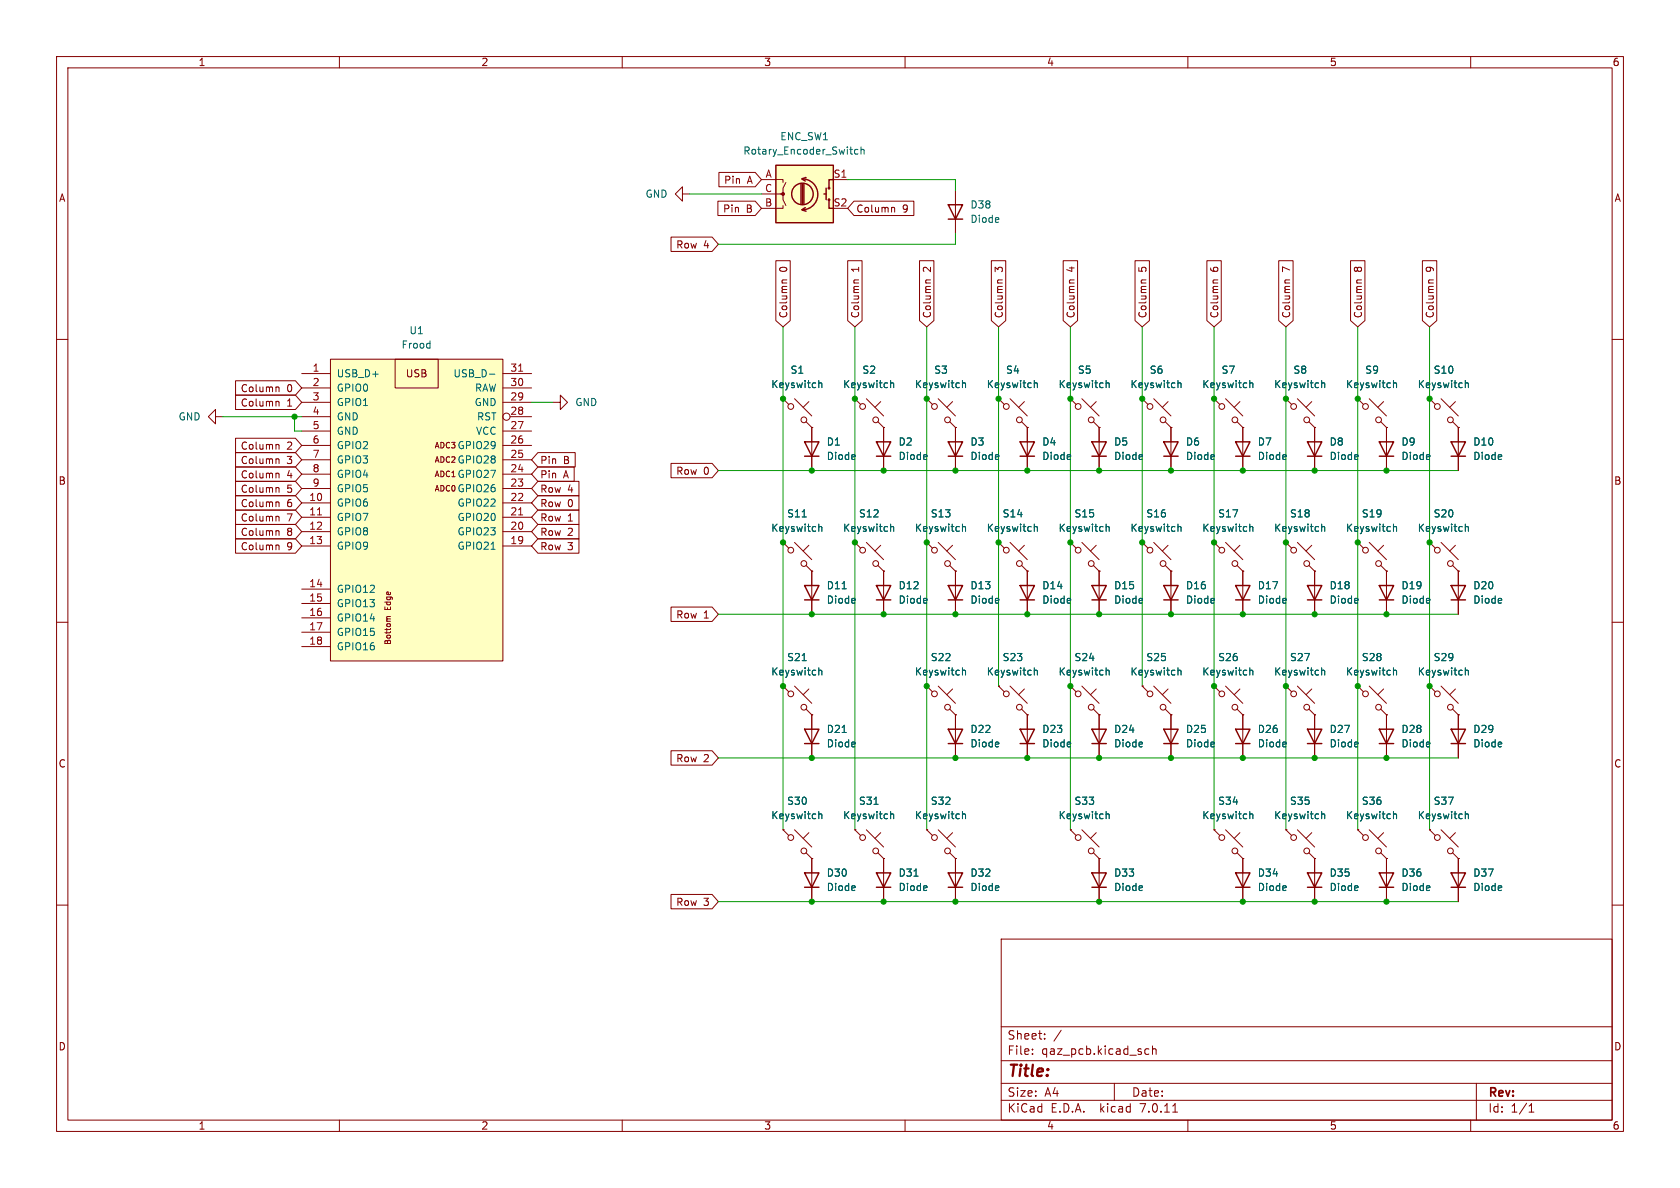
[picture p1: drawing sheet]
<svg xmlns="http://www.w3.org/2000/svg" width="297mm" height="210mm" viewBox="0 0 297 210" stroke-linecap="round" stroke-linejoin="round" font-family="sans-serif">
<g fill="none" stroke="#840000" stroke-width=".18">
<path d="M10 10h277v190h-277zM12 12h273v186h-273zM60 10v2M110 10v2M160 10v2M210 10v2M260 10v2M120.6 34.3v-1.3l-1.2 1.3 1.2 1.3v-1.3h1.3M126.9 35.6h6.6l1.1 1.2-1.1 1.3h-6.6zM127.1 30.5h6.4l1.1 1.3-1.1 1.2h-6.4zM134.6 31.8h3.8v.5M134.6 34.3h3.8v1l.5 1"/>
<path d="M138.4 36.3v.5h-3.8M138.9 32.3l-.5 1v1h-.5M147.3 31.8h2.6M151 35.6h10.6v2.5h-10.6l-1.1-1.3zM157.8 36.7l.4 .1v.7M168.9 33.7v7.6M10 60h2M118.6 41.9h7.3l1.1 1.3-1.1 1.3h-7.3zM137.2 46.1h2.5v10.6l-1.3 1.1-1.2-1.1zM139.1 49.5h-.7l-.1 .3M149.9 46.1h2.5v10.6l-1.3 1.1-1.2-1.1zM151.8 49.5h-.7l-.1 .3"/>
<path d="M162.6 46.1h2.5v10.6l-1.3 1.1-1.2-1.1zM164.5 49.5h-.7l-.1 .3M175.3 46.1h2.5v10.6l-1.3 1.1-1.2-1.1zM177.2 49.5h-.7l-.1 .3M188 46.1h2.5v10.6l-1.3 1.1-1.2-1.1zM189.9 49.5h-.7l-.1 .3M200.7 46.1h2.5v10.6l-1.3 1.1-1.2-1.1zM202.6 49.5h-.7l-.1 .3M213.4 46.1h2.5v10.6l-1.3 1.1-1.2-1.1zM215.3 49.5h-.7l-.1 .3M226.1 46.1h2.5v10.6l-1.3 1.1-1.2-1.1zM228 49.5h-.7l-.1 .3"/>
<path d="M238.8 46.1h2.5v10.6l-1.3 1.1-1.2-1.1zM240.7 49.5h-.7l-.1 .3M251.5 46.1h2.5v10.6l-1.3 1.1-1.2-1.1zM253.4 49.5h-.7l-.1 .3M285 60h2M38.1 73.7v-1.3l-1.3 1.3 1.3 1.2v-1.2h1.3M41.6 67.3h10.6l1.1 1.3-1.1 1.3h-10.6zM41.6 69.8h10.6l1.1 1.3-1.1 1.3h-10.6zM41.6 77.5h10.6l1.1 1.2-1.1 1.3h-10.6zM49 68.4l.3 .2v.7M49 70.9l.3 .2v.7M49 78.6l.3 .1v.7"/>
<path d="M53.3 66h5.1M53.3 68.6h5.1M53.3 78.7h5.1M53.3 76.2h5.1M53.3 73.7h5.1M53.3 71.1h5.1M58.4 63.5h30.5v53.3h-30.5zM69.8 63.5h7.7v5.1h-7.7zM88.9 66h5.1M88.9 68.6h5.1M88.9 78.7h5.1M88.9 76.2h5.1"/>
<path d="M88.9 71.1h5.1M90.2 73.7h3.8M97.8 71.1h1.3v-1.2l1.2 1.2-1.2 1.3v-1.3M138.4 70.5l1 1M138.4 70.5h.1M140.5 70.5l3 3M142.5 74.5l1 1.1M143 71l-1 1M143.5 75.6h.1M143.5 75.6v7.6M151.1 70.5l1 1M151.1 70.5h.1"/>
<path d="M153.2 70.5l3 3M155.2 74.5l1 1.1M155.7 71l-1 1M156.2 75.6h.1M156.2 75.6v7.6M163.8 70.5l1 1M163.8 70.5h.1M165.9 70.5l3 3M167.9 74.5l1 1.1M168.4 71l-1 1M168.9 75.6h.1M168.9 75.6v7.6"/>
<path d="M176.5 70.5l1 1M176.5 70.5h.1M178.6 70.5l3 3M180.6 74.5l1 1.1M181.1 71l-1 1M181.6 75.6h.1M181.6 75.6v7.6M189.2 70.5l1 1M189.2 70.5h.1M191.3 70.5l3 3M193.3 74.5l1 1.1M193.8 71l-1 1"/>
<path d="M194.3 75.6h.1M194.3 75.6v7.6M201.9 70.5l1 1M201.9 70.5h.1M204 70.5l3 3M206 74.5l1 1.1M206.5 71l-1 1M207 75.6h.1M207 75.6v7.6M214.6 70.5l1 1M214.6 70.5h.1M216.7 70.5l3 3"/>
<path d="M218.7 74.5l1 1.1M219.2 71l-1 1M219.7 75.6h.1M219.7 75.6v7.6M227.3 70.5l1 1M227.3 70.5h.1M229.4 70.5l3 3M231.4 74.5l1 1.1M231.9 71l-1 1M232.4 75.6h.1M232.4 75.6v7.6M240 70.5l1 1"/>
<path d="M240 70.5h.1M242.1 70.5l3 3M244.1 74.5l1 1.1M244.6 71l-1 1M245.1 75.6h.1M245.1 75.6v7.6M252.7 70.5l1 1M252.7 70.5h.1M254.8 70.5l3 3M256.8 74.5l1 1.1M257.3 71l-1 1M257.8 75.6h.1"/>
<path d="M257.8 75.6v7.6M41.6 87.6h10.6l1.1 1.3-1.1 1.3h-10.6zM41.6 90.2h10.6l1.1 1.2-1.1 1.3h-10.6zM41.6 92.7h10.6l1.1 1.3-1.1 1.3h-10.6zM41.6 85.1h10.6l1.1 1.3-1.1 1.2h-10.6zM41.6 95.2h10.6l1.1 1.3-1.1 1.3h-10.6zM41.6 82.5h10.6l1.1 1.3-1.1 1.3h-10.6zM41.6 80h10.6l1.1 1.3-1.1 1.3h-10.6zM49 81.1l.3 .2v.7M49 83.6l.3 .2v.7M49 86.2l.3 .2v.6M49 88.7l.3 .2v.7"/>
<path d="M49 91.3l.3 .1v.7M49 93.8l.3 .2v.7M49 96.3l.3 .2v.7M53.3 88.9h5.1M53.3 91.4h5.1M53.3 94h5.1M53.3 96.5h5.1M53.3 86.4h5.1M53.3 83.8h5.1M53.3 81.3h5.1M88.9 88.9h5.1M88.9 91.4h5.1"/>
<path d="M88.9 94h5.1M88.9 96.5h5.1M88.9 86.4h5.1M88.9 83.8h5.1M88.9 81.3h5.1M95.1 92.7h7.3v2.6h-7.3l-1.1-1.3zM95.1 95.2h7.3v2.6h-7.3l-1.1-1.3zM95.1 90.2h7.3v2.5h-7.3l-1.1-1.3zM95.1 82.5h6.4v2.6h-6.4l-1.1-1.3zM95.1 80h6.6v2.6h-6.6l-1.1-1.3zM95.1 87.6h7.3v2.6h-7.3l-1.1-1.3zM95.1 85.1h7.3v2.5h-7.3l-1.1-1.2z"/>
<path d="M118.6 81.9h7.3l1.1 1.3-1.1 1.3h-7.3zM138.4 95.9l1 1M138.4 95.9h.1M140.5 95.9l3 3M142.5 99.9l1 1.1M143 96.4l-1 1M151.1 95.9l1 1M151.1 95.9h.1M153.2 95.9l3 3M155.2 99.9l1 1.1M155.7 96.4l-1 1M163.8 95.9l1 1"/>
<path d="M163.8 95.9h.1M165.9 95.9l3 3M167.9 99.9l1 1.1M168.4 96.4l-1 1M176.5 95.9l1 1M176.5 95.9h.1M178.6 95.9l3 3M180.6 99.9l1 1.1M181.1 96.4l-1 1M189.2 95.9l1 1M189.2 95.9h.1M191.3 95.9l3 3"/>
<path d="M193.3 99.9l1 1.1M193.8 96.4l-1 1M201.9 95.9l1 1M201.9 95.9h.1M204 95.9l3 3M206 99.9l1 1.1M206.5 96.4l-1 1M214.6 95.9l1 1M214.6 95.9h.1M216.7 95.9l3 3M218.7 99.9l1 1.1M219.2 96.4l-1 1"/>
<path d="M227.3 95.9l1 1M227.3 95.9h.1M229.4 95.9l3 3M231.4 99.9l1 1.1M231.9 96.4l-1 1M240 95.9l1 1M240 95.9h.1M242.1 95.9l3 3M244.1 99.9l1 1.1M244.6 96.4l-1 1M252.7 95.9l1 1M252.7 95.9h.1"/>
<path d="M254.8 95.9l3 3M256.8 99.9l1 1.1M257.3 96.4l-1 1M10 110h2M53.3 104.1h5.1M53.3 106.7h5.1M53.3 109.2h5.1M53.3 111.8h5.1M53.3 114.3h5.1M69 109h-.6v.4M118.6 107.3h7.3l1.1 1.3-1.1 1.3h-7.3zM143.5 101h.1"/>
<path d="M143.5 101v7.6M156.2 101h.1M156.2 101v7.6M168.9 101h.1M168.9 101v7.6M181.6 101h.1M181.6 101v7.6M194.3 101h.1M194.3 101v7.6M207 101h.1M207 101v7.6M219.7 101h.1"/>
<path d="M219.7 101v7.6M232.4 101h.1M232.4 101v7.6M245.1 101h.1M245.1 101v7.6M257.8 101h.1M257.8 101v7.6M285 110h2M118.6 132.7h7.3l1.1 1.3-1.1 1.3h-7.3zM138.4 121.3l1 1M138.4 121.3h.1M140.5 121.3l3 3"/>
<path d="M142.5 125.3l1 1.1M143 121.8l-1 1M143.5 126.4h.1M143.5 126.4v7.6M163.8 121.3l1 1M163.8 121.3h.1M165.9 121.3l3 3M167.9 125.3l1 1.1M168.4 121.8l-1 1M168.9 126.4h.1M168.9 126.4v7.6M176.5 121.3l1 1"/>
<path d="M176.5 121.3h.1M178.6 121.3l3 3M180.6 125.3l1 1.1M181.1 121.8l-1 1M181.6 126.4h.1M181.6 126.4v7.6M189.2 121.3l1 1M189.2 121.3h.1M191.3 121.3l3 3M193.3 125.3l1 1.1M193.8 121.8l-1 1M194.3 126.4h.1"/>
<path d="M194.3 126.4v7.6M201.9 121.3l1 1M201.9 121.3h.1M204 121.3l3 3M206 125.3l1 1.1M206.5 121.8l-1 1M207 126.4h.1M207 126.4v7.6M214.6 121.3l1 1M214.6 121.3h.1M216.7 121.3l3 3M218.7 125.3l1 1.1"/>
<path d="M219.2 121.8l-1 1M219.7 126.4h.1M219.7 126.4v7.6M227.3 121.3l1 1M227.3 121.3h.1M229.4 121.3l3 3M231.4 125.3l1 1.1M231.9 121.8l-1 1M232.4 126.4h.1M232.4 126.4v7.6M240 121.3l1 1M240 121.3h.1"/>
<path d="M242.1 121.3l3 3M244.1 125.3l1 1.1M244.6 121.8l-1 1M245.1 126.4h.1M245.1 126.4v7.6M252.7 121.3l1 1M252.7 121.3h.1M254.8 121.3l3 3M256.8 125.3l1 1.1M257.3 121.8l-1 1M257.8 126.4h.1M257.8 126.4v7.6"/>
<path d="M10 160h2M118.6 158.1h7.3l1.1 1.3-1.1 1.3h-7.3zM138.4 146.7l1 1M138.4 146.7h.1M140.5 146.7l3 3M142.5 150.7l1 1.1M143 147.2l-1 1M143.5 151.8h.1M143.5 151.8v7.6M151.1 146.7l1 1M151.1 146.7h.1M153.2 146.7l3 3"/>
<path d="M155.2 150.7l1 1.1M155.7 147.2l-1 1M156.2 151.8h.1M156.2 151.8v7.6M163.8 146.7l1 1M163.8 146.7h.1M165.9 146.7l3 3M167.9 150.7l1 1.1M168.4 147.2l-1 1M168.9 151.8h.1M168.9 151.8v7.6M189.2 146.7l1 1"/>
<path d="M189.2 146.7h.1M191.3 146.7l3 3M193.3 150.7l1 1.1M193.8 147.2l-1 1M194.3 151.8h.1M194.3 151.8v7.6M214.6 146.7l1 1M214.6 146.7h.1M216.7 146.7l3 3M218.7 150.7l1 1.1M219.2 147.2l-1 1M219.7 151.8h.1"/>
<path d="M219.7 151.8v7.6M227.3 146.7l1 1M227.3 146.7h.1M229.4 146.7l3 3M231.4 150.7l1 1.1M231.9 147.2l-1 1M232.4 151.8h.1M232.4 151.8v7.6M240 146.7l1 1M240 146.7h.1M242.1 146.7l3 3M244.1 150.7l1 1.1"/>
<path d="M244.6 147.2l-1 1M245.1 151.8h.1M245.1 151.8v7.6M252.7 146.7l1 1M252.7 146.7h.1M254.8 146.7l3 3M256.8 150.7l1 1.1M257.3 147.2l-1 1M257.8 151.8h.1M257.8 151.8v7.6M285 160h2M177 166h108v32h-108z"/>
<path d="M60 198v2M110 198v2M160 198v2M177 194.5h108M177 191.5h108M177 187.5h108M177 181.5h108M182.5 186.3v.1M182.5 185.5v.1M184.7 183.6v.1M184.7 182.8v.1M187.6 182.1l-1.3 2"/>
<path d="M197 191.5v3M202.4 186.1l.3 .3 .4-.1M203.1 185.5l-.4-.1-.3 .3M203.7 185.5l.3-.1 .3 .1 .1 .9M203.7 184.9v1.5M207.3 196.6h.9M210 198v2M260 198v2M261 191.5v6.5M270.3 196.6h.9M270.3 195.5l.4-.4v1.5"/>
<circle cx="89.5" cy="73.7" r=".63"/>
<circle cx="139.8" cy="71.9" r=".51"/>
<circle cx="142.1" cy="74.2" r=".51"/>
<circle cx="152.5" cy="71.9" r=".51"/>
<circle cx="154.8" cy="74.2" r=".51"/>
<circle cx="165.2" cy="71.9" r=".51"/>
<circle cx="167.5" cy="74.2" r=".51"/>
<circle cx="177.9" cy="71.9" r=".51"/>
<circle cx="180.2" cy="74.2" r=".51"/>
<circle cx="190.6" cy="71.9" r=".51"/>
<circle cx="192.9" cy="74.2" r=".51"/>
<circle cx="203.3" cy="71.9" r=".51"/>
<circle cx="205.6" cy="74.2" r=".51"/>
<circle cx="216" cy="71.9" r=".51"/>
<circle cx="218.3" cy="74.2" r=".51"/>
<circle cx="228.7" cy="71.9" r=".51"/>
<circle cx="231" cy="74.2" r=".51"/>
<circle cx="241.4" cy="71.9" r=".51"/>
<circle cx="243.7" cy="74.2" r=".51"/>
<circle cx="254.1" cy="71.9" r=".51"/>
<circle cx="256.4" cy="74.2" r=".51"/>
<circle cx="139.8" cy="97.3" r=".51"/>
<circle cx="142.1" cy="99.6" r=".51"/>
<circle cx="152.5" cy="97.3" r=".51"/>
<circle cx="154.8" cy="99.6" r=".51"/>
<circle cx="165.2" cy="97.3" r=".51"/>
<circle cx="167.5" cy="99.6" r=".51"/>
<circle cx="177.9" cy="97.3" r=".51"/>
<circle cx="180.2" cy="99.6" r=".51"/>
<circle cx="190.6" cy="97.3" r=".51"/>
<circle cx="192.9" cy="99.6" r=".51"/>
<circle cx="203.3" cy="97.3" r=".51"/>
<circle cx="205.6" cy="99.6" r=".51"/>
<circle cx="216" cy="97.3" r=".51"/>
<circle cx="218.3" cy="99.6" r=".51"/>
<circle cx="228.7" cy="97.3" r=".51"/>
<circle cx="231" cy="99.6" r=".51"/>
<circle cx="241.4" cy="97.3" r=".51"/>
<circle cx="243.7" cy="99.6" r=".51"/>
<circle cx="254.1" cy="97.3" r=".51"/>
<circle cx="256.4" cy="99.6" r=".51"/>
<circle cx="139.8" cy="122.7" r=".51"/>
<circle cx="142.1" cy="125" r=".51"/>
<circle cx="165.2" cy="122.7" r=".51"/>
<circle cx="167.5" cy="125" r=".51"/>
<circle cx="177.9" cy="122.7" r=".51"/>
<circle cx="180.2" cy="125" r=".51"/>
<circle cx="190.6" cy="122.7" r=".51"/>
<circle cx="192.9" cy="125" r=".51"/>
<circle cx="203.3" cy="122.7" r=".51"/>
<circle cx="205.6" cy="125" r=".51"/>
<circle cx="216" cy="122.7" r=".51"/>
<circle cx="218.3" cy="125" r=".51"/>
<circle cx="228.7" cy="122.7" r=".51"/>
<circle cx="231" cy="125" r=".51"/>
<circle cx="241.4" cy="122.7" r=".51"/>
<circle cx="243.7" cy="125" r=".51"/>
<circle cx="254.1" cy="122.7" r=".51"/>
<circle cx="256.4" cy="125" r=".51"/>
<circle cx="139.8" cy="148.1" r=".51"/>
<circle cx="142.1" cy="150.4" r=".51"/>
<circle cx="152.5" cy="148.1" r=".51"/>
<circle cx="154.8" cy="150.4" r=".51"/>
<circle cx="165.2" cy="148.1" r=".51"/>
<circle cx="167.5" cy="150.4" r=".51"/>
<circle cx="190.6" cy="148.1" r=".51"/>
<circle cx="192.9" cy="150.4" r=".51"/>
<circle cx="216" cy="148.1" r=".51"/>
<circle cx="218.3" cy="150.4" r=".51"/>
<circle cx="228.7" cy="148.1" r=".51"/>
<circle cx="231" cy="150.4" r=".51"/>
<circle cx="241.4" cy="148.1" r=".51"/>
<circle cx="243.7" cy="150.4" r=".51"/>
<circle cx="254.1" cy="148.1" r=".51"/>
<circle cx="256.4" cy="150.4" r=".51"/>
</g>
<g fill="none" stroke="#840000" stroke-width=".25">
<path d="M137.2 29.2h10.1v10.2h-10.1zM141.6 32.5v3.6M141.9 31.6a2.73 2.73 0 0 1 2.7 2.8 2.73 2.73 0 0 1-2.7 2.7M141.9 32.5v3.6M142.1 32.5v3.6M142.4 36.7l-.7 .4 .8 .2M142.5 31.4l-.8 .2 .7 .4M145.7 34.3h.3M146 33.3v2M146.6 35.3v1.5h.7M147.3 31.8h-.7v1.5M167.6 36.2h2.6l-1.3 2.5z"/>
<path d="M167.6 38.7h2.6M142.2 78.1h2.6l-1.3 2.5zM154.9 78.1h2.6l-1.3 2.5zM167.6 78.1h2.6l-1.3 2.5zM180.3 78.1h2.6l-1.3 2.5zM193 78.1h2.6l-1.3 2.5zM205.7 78.1h2.6l-1.3 2.5zM218.4 78.1h2.6l-1.3 2.5zM231.1 78.1h2.6l-1.3 2.5zM243.8 78.1h2.6l-1.3 2.5zM256.5 78.1h2.6l-1.3 2.5zM142.2 80.6h2.6"/>
<path d="M154.9 80.6h2.6M167.6 80.6h2.6M180.3 80.6h2.6M193 80.6h2.6M205.7 80.6h2.6M218.4 80.6h2.6M231.1 80.6h2.6M243.8 80.6h2.6M256.5 80.6h2.6M142.2 103.5h2.6l-1.3 2.5zM142.2 106h2.6M154.9 103.5h2.6l-1.3 2.5z"/>
<path d="M154.9 106h2.6M167.6 103.5h2.6l-1.3 2.5zM167.6 106h2.6M180.3 103.5h2.6l-1.3 2.5zM180.3 106h2.6M193 103.5h2.6l-1.3 2.5zM193 106h2.6M205.7 103.5h2.6l-1.3 2.5zM205.7 106h2.6M218.4 103.5h2.6l-1.3 2.5zM218.4 106h2.6M231.1 103.5h2.6l-1.3 2.5z"/>
<path d="M231.1 106h2.6M243.8 103.5h2.6l-1.3 2.5zM243.8 106h2.6M256.5 103.5h2.6l-1.3 2.5zM256.5 106h2.6M142.2 128.9h2.6l-1.3 2.5zM142.2 131.4h2.6M167.6 128.9h2.6l-1.3 2.5zM167.6 131.4h2.6M180.3 128.9h2.6l-1.3 2.5zM180.3 131.4h2.6M193 128.9h2.6l-1.3 2.5z"/>
<path d="M193 131.4h2.6M205.7 128.9h2.6l-1.3 2.5zM205.7 131.4h2.6M218.4 128.9h2.6l-1.3 2.5zM218.4 131.4h2.6M231.1 128.9h2.6l-1.3 2.5zM231.1 131.4h2.6M243.8 128.9h2.6l-1.3 2.5zM243.8 131.4h2.6M256.5 128.9h2.6l-1.3 2.5zM256.5 131.4h2.6M142.2 154.3h2.6l-1.3 2.5z"/>
<path d="M142.2 156.8h2.6M154.9 154.3h2.6l-1.3 2.5zM154.9 156.8h2.6M167.6 154.3h2.6l-1.3 2.5zM167.6 156.8h2.6M193 154.3h2.6l-1.3 2.5zM193 156.8h2.6M218.4 154.3h2.6l-1.3 2.5zM218.4 156.8h2.6M231.1 154.3h2.6l-1.3 2.5zM231.1 156.8h2.6M243.8 154.3h2.6l-1.3 2.5z"/>
<path d="M243.8 156.8h2.6M256.5 154.3h2.6l-1.3 2.5zM256.5 156.8h2.6"/>
<circle cx="141.9" cy="34.3" r="1.9"/>
<circle cx="146.6" cy="35.3" r=".13"/>
<circle cx="146.6" cy="33.3" r=".13"/>
</g>
<g fill="none" stroke="#006464" stroke-width=".18">
<path d="M151.7 26.5l-.4-.1-.2 .2 .1 .6h.5M152.2 26.5l.2-.1 .3 .1 .1 .7M152.2 26v1.2M86.5 66.1h1M144.7 67.8l.2-.1h.3l.1 .8M144.7 67.3v1.2M157.4 67.8l.2-.1h.3l.1 .8M157.4 67.3v1.2M170.1 67.3v1.2M170.1 67.8l.2-.1h.3l.1 .8M182.8 67.8l.2-.1h.3l.1 .8M182.8 67.3v1.2"/>
<path d="M195.5 67.3v1.2M195.5 67.8l.2-.1h.3l.1 .8M208.2 67.8l.2-.1h.3l.1 .8M208.2 67.3v1.2M220.9 67.3v1.2M220.9 67.8l.2-.1h.3l.1 .8M233.6 67.8l.2-.1h.3l.1 .8M233.6 67.3v1.2M246.3 67.8l.2-.1h.3l.1 .8M246.3 67.3v1.2M259 67.8l.2-.1h.3l.1 .8M259 67.3v1.2"/>
<path d="M86.8 97.1h.7M141.8 91.4h.7M144.7 93.2l.2-.1h.3l.1 .8M144.7 92.7v1.2M157.4 92.7v1.2M157.4 93.2l.2-.1h.3l.1 .8M170.1 92.7v1.2M170.1 93.2l.2-.1h.3l.1 .8M182.8 93.2l.2-.1h.3l.1 .8M182.8 92.7v1.2M195.5 92.7v1.2M195.5 93.2l.2-.1h.3l.1 .8"/>
<path d="M208.2 93.2l.2-.1h.3l.1 .8M208.2 92.7v1.2M220.9 92.7v1.2M220.9 93.2l.2-.1h.3l.1 .8M233.6 93.2l.2-.1h.3l.1 .8M233.6 92.7v1.2M246.3 93.2l.2-.1h.3l.1 .8M246.3 92.7v1.2M259 92.7v1.2M259 93.2l.2-.1h.3l.1 .8M141.8 116.8h.7M144.7 118.6l.2-.1h.3l.1 .8"/>
<path d="M144.7 118.1v1.2M148.9 104.1h.7M170.1 118.1v1.2M170.1 118.6l.2-.1h.3l.1 .8M182.8 118.6l.2-.1h.3l.1 .8M182.8 118.1v1.2M195.5 118.1v1.2M195.5 118.6l.2-.1h.3l.1 .8M208.2 118.6l.2-.1h.3l.1 .8M208.2 118.1v1.2M220.9 118.6l.2-.1h.3l.1 .8M220.9 118.1v1.2"/>
<path d="M233.6 118.6l.2-.1h.3l.1 .8M233.6 118.1v1.2M246.3 118.6l.2-.1h.3l.1 .8M246.3 118.1v1.2M259 118.6l.2-.1h.3l.1 .8M259 118.1v1.2M148.9 129.5h.7M144.7 144l.2-.1h.3l.1 .8M144.7 143.5v1.2M154.5 142.2h.7M157.4 144l.2-.1h.3l.1 .8M157.4 143.5v1.2"/>
<path d="M161.6 154.9h.7M170.1 144l.2-.1h.3l.1 .8M170.1 143.5v1.2M195.5 143.5v1.2M195.5 144l.2-.1h.3l.1 .8M220.9 144l.2-.1h.3l.1 .8M220.9 143.5v1.2M233.6 144l.2-.1h.3l.1 .8M233.6 143.5v1.2M246.3 144l.2-.1h.3l.1 .8M246.3 143.5v1.2M259 144l.2-.1h.3l.1 .8"/>
<path d="M259 143.5v1.2"/>
</g>
<g fill="#ffffc2" stroke="#ffffc2" stroke-width=".18">
<path d="M137.2 29.2h10.1v10.2h-10.1z"/>
<path d="M58.4 63.5h30.5v53.3h-30.5z"/>
</g>
<circle cx="138.4" cy="34.3" r=".25" fill="#840000" stroke="#840000" stroke-width=".18"/>
<path d="M91.7 65.6h.7M56.1 91h.7M91.7 91h.7" fill="none" stroke="#a90000" stroke-width=".18"/>
<g fill="none" stroke="#009600" stroke-width=".18">
<path d="M121.9 34.3h12.7M149.9 31.8h19v1.9M138.4 57.8v88.9M151.1 57.8v88.9M163.8 57.8v88.9M168.9 41.3v1.9h-41.9M176.5 57.8v63.5M189.2 57.8v88.9M201.9 57.8v63.5M214.6 57.8v88.9M227.3 57.8v88.9M240 57.8v88.9"/>
<path d="M252.7 57.8v88.9M39.4 73.7h13.9M52.1 73.7v2.5h1.2M94 71.1h3.8M127 83.2h130.8M127 108.6h130.8M127 134h130.8M127 159.4h130.8"/>
</g>
<g fill="#009600" stroke="#009600" stroke-width=".18">
<circle cx="214.6" cy="95.9" r=".46"/>
<circle cx="219.7" cy="108.6" r=".46"/>
<circle cx="227.3" cy="95.9" r=".46"/>
<circle cx="194.3" cy="159.4" r=".46"/>
<circle cx="214.6" cy="121.3" r=".46"/>
<circle cx="181.6" cy="134" r=".46"/>
<circle cx="194.3" cy="134" r=".46"/>
<circle cx="194.3" cy="108.6" r=".46"/>
<circle cx="207" cy="134" r=".46"/>
<circle cx="201.9" cy="95.9" r=".46"/>
<circle cx="181.6" cy="108.6" r=".46"/>
<circle cx="207" cy="108.6" r=".46"/>
<circle cx="189.2" cy="95.9" r=".46"/>
<circle cx="189.2" cy="121.3" r=".46"/>
<circle cx="163.8" cy="121.3" r=".46"/>
<circle cx="168.9" cy="108.6" r=".46"/>
<circle cx="156.2" cy="108.6" r=".46"/>
<circle cx="156.2" cy="159.4" r=".46"/>
<circle cx="168.9" cy="159.4" r=".46"/>
<circle cx="252.7" cy="95.9" r=".46"/>
<circle cx="240" cy="95.9" r=".46"/>
<circle cx="232.4" cy="83.2" r=".46"/>
<circle cx="245.1" cy="83.2" r=".46"/>
<circle cx="252.7" cy="70.5" r=".46"/>
<circle cx="240" cy="70.5" r=".46"/>
<circle cx="245.1" cy="134" r=".46"/>
<circle cx="252.7" cy="121.3" r=".46"/>
<circle cx="219.7" cy="134" r=".46"/>
<circle cx="219.7" cy="159.4" r=".46"/>
<circle cx="232.4" cy="159.4" r=".46"/>
<circle cx="232.4" cy="108.6" r=".46"/>
<circle cx="240" cy="121.3" r=".46"/>
<circle cx="232.4" cy="134" r=".46"/>
<circle cx="245.1" cy="159.4" r=".46"/>
<circle cx="227.3" cy="121.3" r=".46"/>
<circle cx="245.1" cy="108.6" r=".46"/>
<circle cx="201.9" cy="70.5" r=".46"/>
<circle cx="207" cy="83.2" r=".46"/>
<circle cx="176.5" cy="70.5" r=".46"/>
<circle cx="214.6" cy="70.5" r=".46"/>
<circle cx="227.3" cy="70.5" r=".46"/>
<circle cx="194.3" cy="83.2" r=".46"/>
<circle cx="219.7" cy="83.2" r=".46"/>
<circle cx="181.6" cy="83.2" r=".46"/>
<circle cx="168.9" cy="134" r=".46"/>
<circle cx="138.4" cy="121.3" r=".46"/>
<circle cx="143.5" cy="134" r=".46"/>
<circle cx="143.5" cy="159.4" r=".46"/>
<circle cx="143.5" cy="108.6" r=".46"/>
<circle cx="138.4" cy="95.9" r=".46"/>
<circle cx="163.8" cy="95.9" r=".46"/>
<circle cx="176.5" cy="95.9" r=".46"/>
<circle cx="168.9" cy="83.2" r=".46"/>
<circle cx="189.2" cy="70.5" r=".46"/>
<circle cx="163.8" cy="70.5" r=".46"/>
<circle cx="156.2" cy="83.2" r=".46"/>
<circle cx="151.1" cy="95.9" r=".46"/>
<circle cx="143.5" cy="83.2" r=".46"/>
<circle cx="151.1" cy="70.5" r=".46"/>
<circle cx="138.4" cy="70.5" r=".46"/>
<circle cx="52.1" cy="73.7" r=".46"/>
</g>
<text font-size="2.8" fill="#840000" x="178" y="190.9">Title:</text>
<g font-size="2.1" fill="#840000">
<text x="178" y="184">Sheet:</text>
<text x="178" y="186.7">File:</text>
<text x="184.1" y="186.7">qaz_pcb.kicad_sch</text>
<text x="178" y="196.9">KiCad</text>
<text x="178" y="194.1">Size:</text>
<text x="184.7" y="194.1">A4</text>
<text x="185.7" y="196.9">E.D.A.</text>
<text x="194.6" y="196.9">kicad</text>
<text x="200" y="194.1">Date:</text>
<text x="201.8" y="196.9">7.0.11</text>
<text x="263" y="194.3">Rev:</text>
<text x="263" y="196.9">Id:</text>
<text x="267.1" y="196.9">1/1</text>
</g>
<g font-size="1.8" fill="#840000">
<text x="35" y="11.9">1</text>
<text x="85" y="11.9">2</text>
<text x="135" y="11.9">3</text>
<text x="185" y="11.9">4</text>
<text x="235" y="11.9">5</text>
<text x="285" y="11.9">6</text>
<text x="10.3" y="35.9">A</text>
<text x="127.9" y="32.7">Pin</text>
<text x="132.1" y="32.7">A</text>
<text x="285.3" y="35.9">A</text>
<text x="127.7" y="37.8">Pin</text>
<text x="131.9" y="37.8">B</text>
<text x="151.3" y="37.8">Column</text>
<text x="159.5" y="37.8">9</text>
<text x="119.4" y="44.1">Row</text>
<text x="124.4" y="44.1">4</text>
<text x="139.4" y="48.1" transform="rotate(-90 139.4 48.1)">0</text>
<text x="152.1" y="48.1" transform="rotate(-90 152.1 48.1)">1</text>
<text x="164.8" y="48.1" transform="rotate(-90 164.8 48.1)">2</text>
<text x="177.5" y="48.1" transform="rotate(-90 177.5 48.1)">3</text>
<text x="190.2" y="48.1" transform="rotate(-90 190.2 48.1)">4</text>
<text x="202.9" y="48.1" transform="rotate(-90 202.9 48.1)">5</text>
<text x="215.6" y="48.1" transform="rotate(-90 215.6 48.1)">6</text>
<text x="228.3" y="48.1" transform="rotate(-90 228.3 48.1)">7</text>
<text x="241" y="48.1" transform="rotate(-90 241 48.1)">8</text>
<text x="253.7" y="48.1" transform="rotate(-90 253.7 48.1)">9</text>
<text x="139.4" y="56.4" transform="rotate(-90 139.4 56.4)">Column</text>
<text x="152.1" y="56.4" transform="rotate(-90 152.1 56.4)">Column</text>
<text x="164.8" y="56.4" transform="rotate(-90 164.8 56.4)">Column</text>
<text x="177.5" y="56.4" transform="rotate(-90 177.5 56.4)">Column</text>
<text x="190.2" y="56.4" transform="rotate(-90 190.2 56.4)">Column</text>
<text x="202.9" y="56.4" transform="rotate(-90 202.9 56.4)">Column</text>
<text x="215.6" y="56.4" transform="rotate(-90 215.6 56.4)">Column</text>
<text x="228.3" y="56.4" transform="rotate(-90 228.3 56.4)">Column</text>
<text x="241" y="56.4" transform="rotate(-90 241 56.4)">Column</text>
<text x="253.7" y="56.4" transform="rotate(-90 253.7 56.4)">Column</text>
<text x="42.5" y="69.5">Column</text>
<text x="50.7" y="69.5">0</text>
<text x="71.6" y="66.9">USB</text>
<text x="42.5" y="72.1">Column</text>
<text x="50.7" y="72.1">1</text>
<text x="42.5" y="79.7">Column</text>
<text x="42.5" y="82.2">Column</text>
<text x="50.7" y="79.7">2</text>
<text x="50.7" y="82.2">3</text>
<text x="95.4" y="82.2">Pin</text>
<text x="99.6" y="82.2">B</text>
<text x="10.3" y="85.9">B</text>
<text x="42.5" y="89.9">Column</text>
<text x="42.5" y="87.3">Column</text>
<text x="42.5" y="84.8">Column</text>
<text x="50.7" y="89.9">6</text>
<text x="50.7" y="87.3">5</text>
<text x="50.7" y="84.8">4</text>
<text x="95.4" y="84.8">Pin</text>
<text x="95.4" y="89.9">Row</text>
<text x="95.4" y="87.3">Row</text>
<text x="99.6" y="84.8">A</text>
<text x="100.3" y="89.9">0</text>
<text x="100.3" y="87.3">4</text>
<text x="119.4" y="84.1">Row</text>
<text x="124.4" y="84.1">0</text>
<text x="285.3" y="85.9">B</text>
<text x="42.5" y="92.4">Column</text>
<text x="42.5" y="94.9">Column</text>
<text x="50.7" y="92.4">7</text>
<text x="50.7" y="94.9">8</text>
<text x="95.4" y="94.9">Row</text>
<text x="95.4" y="92.4">Row</text>
<text x="100.3" y="94.9">2</text>
<text x="100.3" y="92.4">1</text>
<text x="42.5" y="97.5">Column</text>
<text x="50.7" y="97.5">9</text>
<text x="95.4" y="97.5">Row</text>
<text x="100.3" y="97.5">3</text>
<text x="119.4" y="109.5">Row</text>
<text x="124.4" y="109.5">1</text>
<text x="10.3" y="135.9">C</text>
<text x="119.4" y="134.9">Row</text>
<text x="124.4" y="134.9">2</text>
<text x="285.3" y="135.9">C</text>
<text x="119.4" y="160.3">Row</text>
<text x="124.4" y="160.3">3</text>
<text x="10.3" y="185.9">D</text>
<text x="285.3" y="185.9">D</text>
<text x="35" y="199.9">1</text>
<text x="85" y="199.9">2</text>
<text x="135" y="199.9">3</text>
<text x="185" y="199.9">4</text>
<text x="235" y="199.9">5</text>
<text x="285" y="199.9">6</text>
</g>
<g font-size="1.8" fill="#006464">
<text x="131.3" y="27.5">Rotary_Encoder_Switch</text>
<text x="137.8" y="25">ENC_SW1</text>
<text x="114" y="35.2">GND</text>
<text x="171.5" y="37.1">D38</text>
<text x="171.5" y="39.6">Diode</text>
<text x="72.3" y="59.3">U1</text>
<text x="70.9" y="61.8">Frood</text>
<text x="59.4" y="66.9">USB_D+</text>
<text x="59.4" y="69.4">GPIO0</text>
<text x="59.4" y="72">GPIO1</text>
<text x="80.1" y="66.9">USB_D-</text>
<text x="83.8" y="72">GND</text>
<text x="83.9" y="69.4">RAW</text>
<text x="101.6" y="72">GND</text>
<text x="136.2" y="68.8">Keyswitch</text>
<text x="139.7" y="66.3">S1</text>
<text x="148.9" y="68.8">Keyswitch</text>
<text x="152.4" y="66.3">S2</text>
<text x="161.6" y="68.8">Keyswitch</text>
<text x="165.1" y="66.3">S3</text>
<text x="174.3" y="68.8">Keyswitch</text>
<text x="177.8" y="66.3">S4</text>
<text x="187" y="68.8">Keyswitch</text>
<text x="190.5" y="66.3">S5</text>
<text x="199.7" y="68.8">Keyswitch</text>
<text x="203.2" y="66.3">S6</text>
<text x="212.4" y="68.8">Keyswitch</text>
<text x="215.9" y="66.3">S7</text>
<text x="225.1" y="68.8">Keyswitch</text>
<text x="228.6" y="66.3">S8</text>
<text x="237.8" y="68.8">Keyswitch</text>
<text x="241.3" y="66.3">S9</text>
<text x="250.5" y="68.8">Keyswitch</text>
<text x="253.4" y="66.3">S10</text>
<text x="31.5" y="74.5">GND</text>
<text x="59.4" y="74.5">GND</text>
<text x="59.4" y="77.1">GND</text>
<text x="84.1" y="77.1">VCC</text>
<text x="84.2" y="74.5">RST</text>
<text x="59.4" y="79.6">GPIO2</text>
<text x="59.4" y="82.1">GPIO3</text>
<text x="80.8" y="82.1">GPIO28</text>
<text x="80.8" y="79.6">GPIO29</text>
<text x="146.1" y="79">D1</text>
<text x="146.1" y="81.5">Diode</text>
<text x="158.8" y="79">D2</text>
<text x="158.8" y="81.5">Diode</text>
<text x="171.5" y="79">D3</text>
<text x="171.5" y="81.5">Diode</text>
<text x="184.2" y="79">D4</text>
<text x="184.2" y="81.5">Diode</text>
<text x="196.9" y="79">D5</text>
<text x="196.9" y="81.5">Diode</text>
<text x="209.6" y="79">D6</text>
<text x="209.6" y="81.5">Diode</text>
<text x="222.3" y="79">D7</text>
<text x="222.3" y="81.5">Diode</text>
<text x="235" y="79">D8</text>
<text x="235" y="81.5">Diode</text>
<text x="247.7" y="79">D9</text>
<text x="247.7" y="81.5">Diode</text>
<text x="260.4" y="79">D10</text>
<text x="260.4" y="81.5">Diode</text>
<text x="59.4" y="89.8">GPIO6</text>
<text x="59.4" y="84.7">GPIO4</text>
<text x="59.4" y="87.2">GPIO5</text>
<text x="80.8" y="89.8">GPIO22</text>
<text x="80.8" y="87.2">GPIO26</text>
<text x="80.8" y="84.7">GPIO27</text>
<text x="59.4" y="92.3">GPIO7</text>
<text x="59.4" y="94.8">GPIO8</text>
<text x="80.8" y="94.8">GPIO23</text>
<text x="80.8" y="92.3">GPIO20</text>
<text x="136.2" y="94.2">Keyswitch</text>
<text x="139.1" y="91.7">S11</text>
<text x="148.9" y="94.2">Keyswitch</text>
<text x="151.8" y="91.7">S12</text>
<text x="161.6" y="94.2">Keyswitch</text>
<text x="164.5" y="91.7">S13</text>
<text x="174.3" y="94.2">Keyswitch</text>
<text x="177.2" y="91.7">S14</text>
<text x="187" y="94.2">Keyswitch</text>
<text x="189.9" y="91.7">S15</text>
<text x="199.7" y="94.2">Keyswitch</text>
<text x="202.6" y="91.7">S16</text>
<text x="212.4" y="94.2">Keyswitch</text>
<text x="215.3" y="91.7">S17</text>
<text x="225.1" y="94.2">Keyswitch</text>
<text x="228" y="91.7">S18</text>
<text x="237.8" y="94.2">Keyswitch</text>
<text x="240.7" y="91.7">S19</text>
<text x="250.5" y="94.2">Keyswitch</text>
<text x="253.4" y="91.7">S20</text>
<text x="59.4" y="97.4">GPIO9</text>
<text x="80.8" y="97.4">GPIO21</text>
<text x="59.4" y="105">GPIO12</text>
<text x="59.4" y="107.5">GPIO13</text>
<text x="146.1" y="104.4">D11</text>
<text x="146.1" y="106.9">Diode</text>
<text x="158.8" y="104.4">D12</text>
<text x="158.8" y="106.9">Diode</text>
<text x="171.5" y="104.4">D13</text>
<text x="171.5" y="106.9">Diode</text>
<text x="184.2" y="104.4">D14</text>
<text x="184.2" y="106.9">Diode</text>
<text x="196.9" y="104.4">D15</text>
<text x="196.9" y="106.9">Diode</text>
<text x="209.6" y="104.4">D16</text>
<text x="209.6" y="106.9">Diode</text>
<text x="222.3" y="104.4">D17</text>
<text x="222.3" y="106.9">Diode</text>
<text x="235" y="104.4">D18</text>
<text x="235" y="106.9">Diode</text>
<text x="247.7" y="104.4">D19</text>
<text x="247.7" y="106.9">Diode</text>
<text x="260.4" y="104.4">D20</text>
<text x="260.4" y="106.9">Diode</text>
<text x="59.4" y="110.1">GPIO14</text>
<text x="59.4" y="112.6">GPIO15</text>
<text x="59.4" y="115.2">GPIO16</text>
<text x="136.2" y="119.6">Keyswitch</text>
<text x="139.1" y="117.1">S21</text>
<text x="161.6" y="119.6">Keyswitch</text>
<text x="164.5" y="117.1">S22</text>
<text x="174.3" y="119.6">Keyswitch</text>
<text x="177.2" y="117.1">S23</text>
<text x="187" y="119.6">Keyswitch</text>
<text x="189.9" y="117.1">S24</text>
<text x="199.7" y="119.6">Keyswitch</text>
<text x="202.6" y="117.1">S25</text>
<text x="212.4" y="119.6">Keyswitch</text>
<text x="215.3" y="117.1">S26</text>
<text x="225.1" y="119.6">Keyswitch</text>
<text x="228" y="117.1">S27</text>
<text x="237.8" y="119.6">Keyswitch</text>
<text x="240.7" y="117.1">S28</text>
<text x="250.5" y="119.6">Keyswitch</text>
<text x="253.4" y="117.1">S29</text>
<text x="146.1" y="129.8">D21</text>
<text x="171.5" y="129.8">D22</text>
<text x="184.2" y="129.8">D23</text>
<text x="196.9" y="129.8">D24</text>
<text x="209.6" y="129.8">D25</text>
<text x="222.3" y="129.8">D26</text>
<text x="235" y="129.8">D27</text>
<text x="247.7" y="129.8">D28</text>
<text x="260.4" y="129.8">D29</text>
<text x="146.1" y="132.3">Diode</text>
<text x="171.5" y="132.3">Diode</text>
<text x="184.2" y="132.3">Diode</text>
<text x="196.9" y="132.3">Diode</text>
<text x="209.6" y="132.3">Diode</text>
<text x="222.3" y="132.3">Diode</text>
<text x="235" y="132.3">Diode</text>
<text x="247.7" y="132.3">Diode</text>
<text x="260.4" y="132.3">Diode</text>
<text x="139.1" y="142.5">S30</text>
<text x="151.8" y="142.5">S31</text>
<text x="164.5" y="142.5">S32</text>
<text x="189.9" y="142.5">S33</text>
<text x="215.3" y="142.5">S34</text>
<text x="228" y="142.5">S35</text>
<text x="240.7" y="142.5">S36</text>
<text x="253.4" y="142.5">S37</text>
<text x="136.2" y="145">Keyswitch</text>
<text x="148.9" y="145">Keyswitch</text>
<text x="161.6" y="145">Keyswitch</text>
<text x="187" y="145">Keyswitch</text>
<text x="212.4" y="145">Keyswitch</text>
<text x="225.1" y="145">Keyswitch</text>
<text x="237.8" y="145">Keyswitch</text>
<text x="250.5" y="145">Keyswitch</text>
<text x="146.1" y="155.2">D30</text>
<text x="158.8" y="155.2">D31</text>
<text x="171.5" y="155.2">D32</text>
<text x="196.9" y="155.2">D33</text>
<text x="222.3" y="155.2">D34</text>
<text x="235" y="155.2">D35</text>
<text x="247.7" y="155.2">D36</text>
<text x="260.4" y="155.2">D37</text>
<text x="146.1" y="157.7">Diode</text>
<text x="158.8" y="157.7">Diode</text>
<text x="171.5" y="157.7">Diode</text>
<text x="196.9" y="157.7">Diode</text>
<text x="222.3" y="157.7">Diode</text>
<text x="235" y="157.7">Diode</text>
<text x="247.7" y="157.7">Diode</text>
<text x="260.4" y="157.7">Diode</text>
</g>
<g font-size="1.8" fill="#a90000">
<text x="135.2" y="34">C</text>
<text x="135.2" y="31.5">A</text>
<text x="147.3" y="31.5">S1</text>
<text x="135.2" y="36.6">B</text>
<text x="147.3" y="36.6">S2</text>
<text x="55.2" y="65.8">1</text>
<text x="90.1" y="65.8">31</text>
<text x="55.2" y="68.3">2</text>
<text x="55.2" y="70.9">3</text>
<text x="90.1" y="70.9">29</text>
<text x="90.1" y="68.3">30</text>
<text x="55.2" y="73.4">4</text>
<text x="55.2" y="75.9">5</text>
<text x="90.1" y="75.9">27</text>
<text x="90.1" y="73.4">28</text>
<text x="55.2" y="78.5">6</text>
<text x="55.2" y="81">7</text>
<text x="55.2" y="83.6">8</text>
<text x="90.1" y="83.6">24</text>
<text x="90.1" y="81">25</text>
<text x="90.1" y="78.5">26</text>
<text x="54.6" y="88.6">10</text>
<text x="55.2" y="86.1">9</text>
<text x="90.1" y="88.6">22</text>
<text x="90.1" y="86.1">23</text>
<text x="54.6" y="91.2">11</text>
<text x="54.6" y="93.7">12</text>
<text x="90.1" y="93.7">20</text>
<text x="90.1" y="91.2">21</text>
<text x="54.6" y="96.3">13</text>
<text x="90.1" y="96.3">19</text>
<text x="54.6" y="103.9">14</text>
<text x="54.6" y="106.4">15</text>
<text x="54.6" y="109">16</text>
<text x="54.6" y="111.5">17</text>
<text x="54.6" y="114">18</text>
</g>
<g font-size="1.4" fill="#840000">
<text x="76.7" y="82">ADC2</text>
<text x="76.7" y="79.5">ADC3</text>
<text x="76.7" y="87.1">ADC0</text>
<text x="76.7" y="84.5">ADC1</text>
<text x="69.3" y="107.9" transform="rotate(-90 69.3 107.9)">Edge</text>
<text x="69.3" y="114.1" transform="rotate(-90 69.3 114.1)">Bottom</text>
</g>
</svg>
